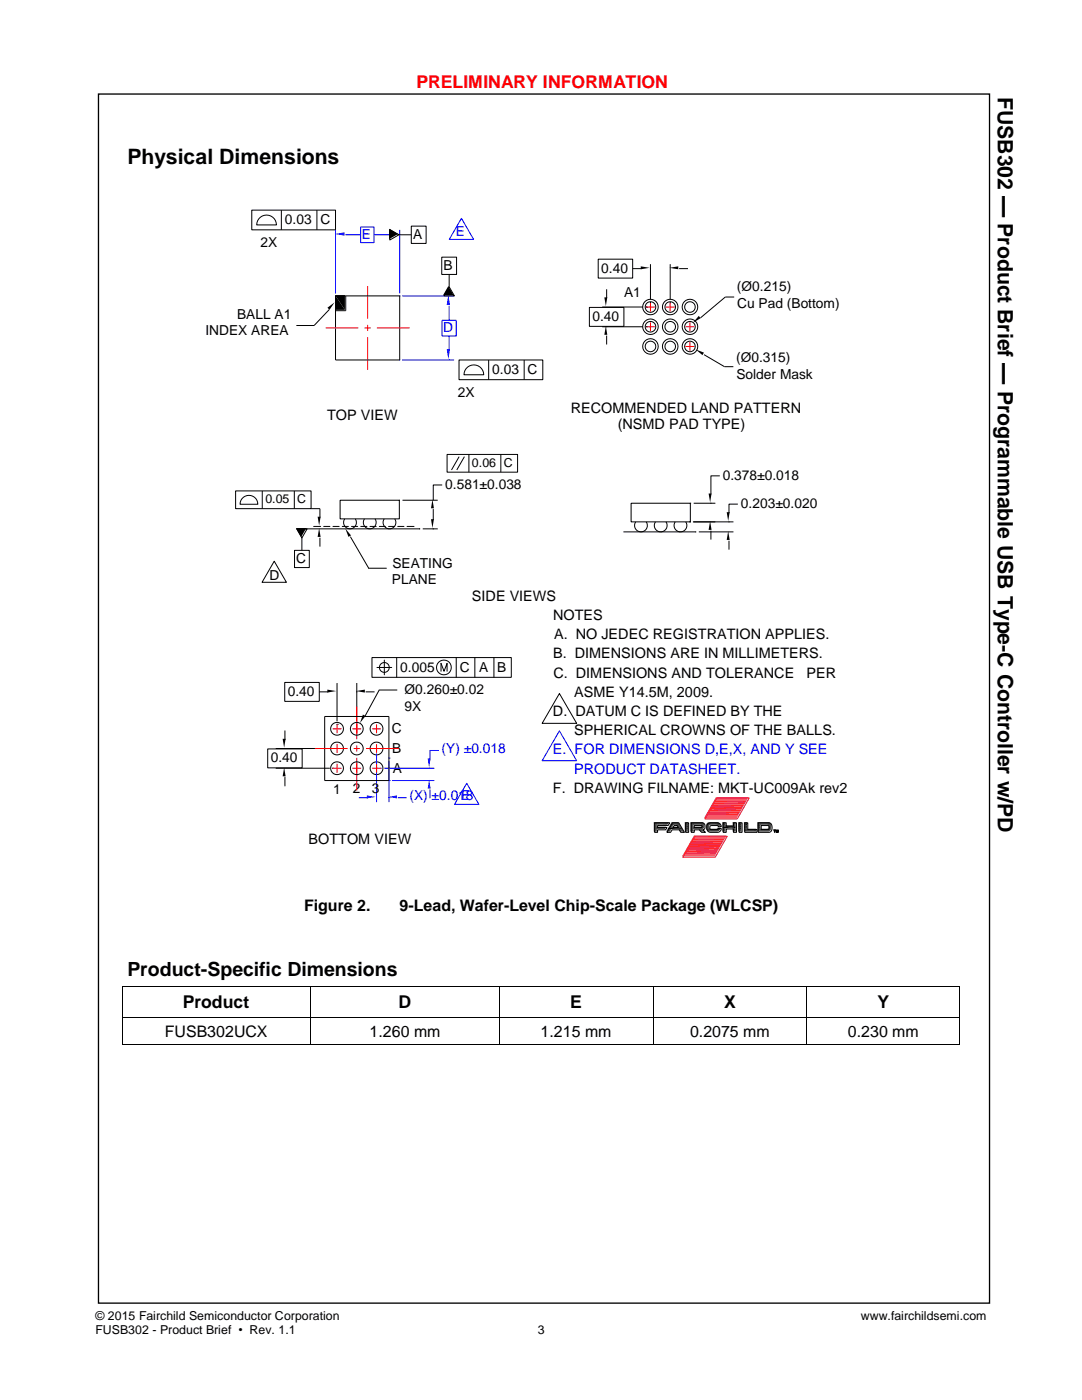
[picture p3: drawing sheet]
<svg xmlns="http://www.w3.org/2000/svg" width="216mm" height="279mm" viewBox="0 0 216 279" stroke-linecap="round" stroke-linejoin="round" font-family="sans-serif">
<path d="M19.6 18.8h177.8v241.3h-177.8z" fill="none" stroke="#000" stroke-width=".26"/>
<g fill="#000">
<path d="M68.9 105.5l1.1 1.4-.5 .2zM65.3 137.6l1.8 .3-1.8 .3zM71 137.9l1.8-.3v.6zM56.7 153.2l.3 1.7h-.6zM56.4 147.4h.6l-.3 1.8zM72.4 142.6l.5 .3-1.1 1.4z"/>
<path d="M24.3 196.7h.2v.2h-.2z" fill-rule="evenodd"/>
<path d="M24.3 196.7h.2v.2h-.2z" fill-rule="evenodd"/>
<path d="M61.9 196.7h.1v.2h-.1z" fill-rule="evenodd"/>
<path d="M99.5 196.7h.2v.2h-.2z" fill-rule="evenodd"/>
<path d="M130.2 196.7h.2v.2h-.2z" fill-rule="evenodd"/>
<path d="M160.9 196.7h.2v.2h-.2z" fill-rule="evenodd"/>
<path d="M191.5 196.7h.1v.2h-.1z" fill-rule="evenodd"/>
<path d="M191.5 196.7h.1v.2h-.1z" fill-rule="evenodd"/>
<path d="M24.3 203.1h.2v.1h-.2z" fill-rule="evenodd"/>
<path d="M24.3 208.3h.2v.2h-.2z" fill-rule="evenodd"/>
<path d="M24.3 208.3h.2v.2h-.2z" fill-rule="evenodd"/>
<path d="M61.9 203.1h.1v.1h-.1z" fill-rule="evenodd"/>
<path d="M61.9 208.3h.1v.2h-.1z" fill-rule="evenodd"/>
<path d="M99.5 203.1h.2v.1h-.2z" fill-rule="evenodd"/>
<path d="M99.5 208.3h.2v.2h-.2z" fill-rule="evenodd"/>
<path d="M130.2 203.1h.2v.1h-.2z" fill-rule="evenodd"/>
<path d="M130.2 208.3h.2v.2h-.2z" fill-rule="evenodd"/>
<path d="M160.9 203.1h.2v.1h-.2z" fill-rule="evenodd"/>
<path d="M160.9 208.3h.2v.2h-.2z" fill-rule="evenodd"/>
<path d="M191.5 203.1h.1v.1h-.1z" fill-rule="evenodd"/>
<path d="M191.5 208.3h.1v.2h-.1z" fill-rule="evenodd"/>
<path d="M191.5 208.3h.1v.2h-.1z" fill-rule="evenodd"/>
</g>
<g fill="none" stroke="#000" stroke-width=".2">
<path d="M60.2 105.5h23.5M62.6 105.1h1.4M64.6 105.1h1.2M66.4 105.1h1.3M68.3 105.1h1.2M69.9 107.2l3.7 6.2h3.5M70.1 105.1h1.3M72 105.1h1.2M73.8 105.1h1.3M75.7 105.1h1.2M77.5 105.1h1.3M79.4 105.1h1.2"/>
<path d="M81.2 105.1h1.4M56.8 136.2h6.9v3.8h-6.9zM63.7 138.1h1.8M67.3 136.3v7.6M71.2 136.3v7.6M71.2 138.1h.1M73 138.1h1.7M74.2 131.2h27.8v4h-27.8zM75.2 133.2h3M75.7 137.7h3.5M76.7 131.7v3M79.2 131.2v4"/>
<path d="M88 134v-1.6l.6 1.6 .6-1.6v1.6M91 131.2v4M94.7 131.2v4M98.6 131.2v4M111.6 138.4l3.5 6h-6.9zM53.4 149.5h6.9v3.7h-6.9zM55.1 153.3h10.7M55.1 149.4h10.3M56.9 149.4h.1M56.9 145.8v1.8M56.9 155.1v1.8M66 149.4h.1"/>
<path d="M66.4 153.3h.1M67.3 144.6h.1M71.2 144.6h.1M24.4 196.9v6.2M24.5 196.8h37.4M61.9 196.9v6.2M62 196.8h37.5M99.6 196.9v6.2M99.7 196.8h30.5M130.3 196.9v6.2M130.4 196.8h30.5M161 196.9v6.2"/>
<path d="M161.1 196.8h30.4M191.6 196.9v6.2M24.4 203.2v5.1M24.5 203.1h37.4M24.5 208.4h37.4M61.9 203.2v5.1M62 203.1h37.5M62 208.4h37.5M99.6 203.2v5.1M99.7 203.1h30.5M99.7 208.4h30.5M130.3 203.2v5.1"/>
<path d="M130.4 203.1h30.5M130.4 208.4h30.5M161 203.2v5.1M161.1 203.1h30.4M161.1 208.4h30.4M191.6 203.2v5.1"/>
<circle cx="76.7" cy="133.2" r=".99"/>
<circle cx="88.6" cy="133.2" r="1.47"/>
<circle cx="67.2" cy="153.3" r="1.28"/>
<circle cx="67.3" cy="149.4" r="1.28"/>
<circle cx="67.3" cy="145.4" r="1.28"/>
<circle cx="75.1" cy="153.3" r="1.28"/>
<circle cx="75.1" cy="149.4" r="1.28"/>
<circle cx="75.1" cy="145.4" r="1.28"/>
</g>
<path d="M71.6 159.2h1.8M75.1 150.3v9.8M77.6 151.9v8.2M79.4 159.2h1.7" fill="none" stroke="#00f" stroke-width=".2"/>
<g fill="#00f">
<path d="M73.2 158.8l1.8 .2-1.8 .3z"/>
<path d="M77.4 159l1.8-.2v.5z"/>
</g>
<path d="M75.1 149.7h.1M76.6 153.3h10.1M77.6 151.3h.1M77.6 159.2h.1M78.2 155.8h8.5M85.8 157.5v1.8M87.6 149.8h-1.8v1.7" fill="none" stroke="#00f" stroke-width=".2"/>
<g fill="#00f">
<path d="M85.6 155.6l.3 1.8h-.6z"/>
<path d="M85.3 151.4h.6l-.3 1.8z"/>
</g>
<path d="M66.9 45.9v12.7M68.9 46.9h3.1M74.6 46.9h3.2M79.8 45.9v12.7M92.1 43.6l2.4 4.2h-4.9zM76 153.3h.1M77.6 155.8h.1M85.8 153.3h.1M93.1 156.3l2.5 4.2h-4.9z" fill="none" stroke="#00f" stroke-width=".2"/>
<g fill="none" stroke="#000" stroke-width=".2">
<path d="M50.2 41.9h16.7v4h-16.7zM52 43.3a1.97 1.97 0 0 1 2-.2 1.97 1.97 0 0 1 1.2 1.8h-4a1.96 1.96 0 0 1 .8-1.6zM56.1 41.9v4M63.2 41.9v4M65.7 61.8l-3 3.2h-3.6M91.6 71.8h16.7v4h-16.7zM93.3 73.3a1.97 1.97 0 0 1 2.1-.3 1.97 1.97 0 0 1 1.1 1.8h-3.9a1.96 1.96 0 0 1 .7-1.5zM97.5 71.8v4M104.6 71.8v4M47 98h15.1v3.5h-15.1zM48.3 99.5a1.77 1.77 0 0 1 2-.5 1.77 1.77 0 0 1 1.1 1.6h-3.5zM52.3 98v3.5"/>
<path d="M58.7 98v3.5M89.2 90.7h14.1v3.5h-14.1zM91.6 91.1l-1.5 2.7M92.7 91.1l-1.5 2.7M93.6 90.7v3.5M99.9 90.7v3.5M54.7 112l2.5 4.2h-4.9zM62.1 101.5h1.7v1.8M63.8 107.3v1.8M75.7 137.7l-2.9 5.3"/>
</g>
<path d="M65.3 61.4l1.5-1.1-1 1.5zM63.7 105.4l.3 1.8h-.6zM63.4 103.1h.6l-.3 1.8z" fill="#000"/>
<path d="M73.4 57.1v6.5M73.4 64.8v1.3M73.4 67.3v6.5" fill="none" stroke="#f00" stroke-width=".2"/>
<g fill="#00f">
<path d="M66.8 46.7l2-.3v.6z"/>
<path d="M77.6 46.4l2 .3-2 .3z"/>
</g>
<path d="M66.9 59.1h.1M72 45.3h2.6v3.1h-2.6zM79.8 59.1h.1M79.8 46.9h.1M80.2 59.1h10.4M80.2 71.8h10.4M89.6 61v2.9M89.6 67.1v2.8" fill="none" stroke="#00f" stroke-width=".2"/>
<g fill="#00f">
<path d="M89.5 58.9l.3 2h-.7z"/>
<path d="M89.1 69.7h.7l-.3 2z"/>
</g>
<path d="M79.8 59.1h.1M79.8 71.8h.1M88.2 63.9h2.8v3.2h-2.8zM89.6 71.8h.1" fill="none" stroke="#00f" stroke-width=".2"/>
<g fill="#000">
<path d="M66.9 58.9l1.9 2.9h-1.9zM66.9 58.9h1.9v2.9zM77.6 45.7l1.8 1h-1.8zM77.6 46.7h1.8l-1.8 1zM89.5 57.1l1 1.8h-2.1zM120.6 59.3h.6l-.3 1.8zM127.9 53.2l1.7 .3-1.7 .2zM133.6 53.5l1.7-.3v.5zM120.9 65.1l.3 1.7h-.6zM139.4 63.1l.4 .4-1.5 .9zM138.8 69.7l1.7 .7-.3 .5zM141.4 98.5h.6l-.3 1.8z"/>
<path d="M59 105.4h2.1l-1 1.8zM141.7 104l.3 1.8h-.6zM145.3 106l.3 1.8h-.6zM145 102.2h.6l-.3 1.8z"/>
</g>
<g fill="none" stroke="#000" stroke-width=".2">
<path d="M66.9 59.1h12.9v12.7h-12.9zM69 59.1v2.9h-2M77.8 45.8l1.8 1.1-1.8 1zM79.6 46.9h2.5M82.1 45.1h2.9v3.5h-2.9zM88.1 51.3h3v3.5h-3zM89.6 57.2l1.1 1.9h-2.1zM89.6 54.8v2.4M119.4 51.7h6.8v3.8h-6.8zM121 57.7v1.8M126.2 53.6h1.8M129.8 52.7v7.1"/>
<path d="M129.8 53.6h.1M133.7 52.7v7.1M135.5 53.6h1.8M146.5 59.3h-1.8l-4.9 4.1M117.6 61.4h6.9v3.7h-6.9zM120.2 61.3h8.1M120.2 65.2h8.1M121 67v1.8M128.9 61.3h.1M128.9 65.2h.1M129.8 60.4h.1M133.7 60.4h.1"/>
<path d="M140.5 70.8l4.1 2.4h1.7M143.6 95h-1.7v3.7M58.8 109.8h2.9v3.5h-2.9zM59.2 105.5h2.1l-1.1 1.9zM60.2 107.4v2.4M124.4 106.1h14.4M125.9 100.4h11.8v3.8h-11.8zM126.8 104.2a1.28 1.28 0 0 0 1.1 2 1.28 1.28 0 0 0 1.1-2M130.8 104.2a1.28 1.28 0 0 0 1 2 1.28 1.28 0 0 0 1.1-2M134.7 104.2a1.28 1.28 0 0 0 1.1 2 1.28 1.28 0 0 0 1-2M137.7 104.2h.1M137.8 100.4h.1"/>
<path d="M138.3 104.2h8M138.4 100.4h4.3M139.4 106.1h6.9M141.9 105.9v1.8M145.5 107.9v1.8M147.2 100.6h-1.7v1.8M64.8 143h12.8v12.8h-12.8z"/>
<circle cx="129.8" cy="61.3" r="1.06"/>
<circle cx="129.8" cy="65.2" r="1.55"/>
<circle cx="129.8" cy="61.3" r="1.55"/>
<circle cx="129.8" cy="69.1" r="1.55"/>
<circle cx="129.8" cy="65.2" r="1.06"/>
<circle cx="129.8" cy="69.1" r="1.06"/>
<circle cx="133.7" cy="61.3" r="1.06"/>
<circle cx="133.7" cy="65.2" r="1.06"/>
<circle cx="133.7" cy="69.1" r="1.06"/>
<circle cx="133.7" cy="61.3" r="1.55"/>
<circle cx="133.7" cy="69.1" r="1.55"/>
<circle cx="133.7" cy="65.2" r="1.55"/>
<circle cx="137.7" cy="61.3" r="1.06"/>
<circle cx="137.7" cy="65.2" r="1.06"/>
<circle cx="137.7" cy="69.1" r="1.05"/>
<circle cx="137.7" cy="61.3" r="1.55"/>
<circle cx="137.7" cy="69.1" r="1.55"/>
<circle cx="137.7" cy="65.2" r="1.55"/>
<circle cx="71.2" cy="153.3" r="1.28"/>
<circle cx="71.2" cy="149.4" r="1.28"/>
<circle cx="71.2" cy="145.4" r="1.28"/>
</g>
<g fill="none" stroke="#f00" stroke-width=".2">
<path d="M65 65.4h6.5M72.7 65.4h1.3M75.2 65.4h6.5M128.9 65.2h1.8M128.9 61.3h1.8M129.8 60.4v1.8M129.8 64.3v1.8M132.8 61.3h1.8M133.7 60.4v1.8M136.8 65.2h1.8M136.8 69.1h1.8M137.7 64.3v1.8"/>
<path d="M137.7 68.3v1.7M62.8 149.4h6.5M66.4 145.4h1.7M66.4 153.3h1.7M67.3 144.6v1.7M67.3 148.5v1.8M67.3 152.4v1.8M70.3 145.4h1.8M70.3 153.3h1.8M70.6 149.4h1.2M71.2 141v6.5M71.2 148.8v1.2"/>
<path d="M71.2 151.2v6.5M73 149.4h6.6M74.2 145.4h1.8M74.2 153.3h1.8M75.1 144.6v1.7M75.1 148.5v1.8M75.1 152.4v1.8"/>
</g>
<path d="M142.5 159.7h6.5M142.5 159.6h6.6M142.6 159.5h6.5M142.7 159.4h6.5M142.7 159.3h6.5M142.8 159.3h6.4M142.8 159.2h6.5M142.9 159.1h6.4M149.3 159.1h-6.5M142 160.6h6.5M142.3 160.1h6.5" fill="none" stroke="#e4002b" stroke-width=".2"/>
<path d="M142.3 159.9h6.7" fill="none" stroke="#e4002b" stroke-width=".31"/>
<path d="M142.1 160.3h6.6" fill="none" stroke="#e4002b" stroke-width=".36"/>
<path d="M141.8 160.8h6.7" fill="none" stroke="#e4002b" stroke-width=".39"/>
<g fill="#e4002b">
<path d="M141.8 161l6.1 .6h-6.4z"/>
<path d="M141.8 161h6.5l-.4 .6z"/>
</g>
<path d="M141.2 161.8h6.7" fill="none" stroke="#e4002b" stroke-width=".38"/>
<g fill="none" stroke="#e4002b" stroke-width=".2">
<path d="M137.6 168.2h6.5M137.9 167.8h6.5M138.1 167.4h6.5M138.1 167.3h6.6M138.2 167.2h6.5M138.2 167.1h6.6M138.3 167.1h6.5M138.3 167h6.5M138.4 166.9h6.5M140.6 163.1h6.5M140.6 163h6.5M140.7 162.9h6.5"/>
<path d="M140.7 162.8h6.5M140.9 162.4h6.6M141.2 162h6.5M144.9 166.8h-6.5M144.9 166.8h-6.4M147 163.2h-6.5"/>
</g>
<path d="M141 162.2h6.7" fill="none" stroke="#e4002b" stroke-width=".34"/>
<path d="M140.8 162.6h6.6" fill="none" stroke="#e4002b" stroke-width=".29"/>
<path d="M143 159.3h6.5l-2.1 3.6a.59 .59 0 0 1-.9 .5h-5.8z" fill="none" stroke="#ff003f" stroke-width=".2"/>
<path d="M137.9 167.6h6.7" fill="none" stroke="#e4002b" stroke-width=".31"/>
<path d="M137.7 168h6.6" fill="none" stroke="#e4002b" stroke-width=".35"/>
<path d="M137.4 168.4h6.7" fill="none" stroke="#e4002b" stroke-width=".39"/>
<g fill="#e4002b">
<path d="M137.4 168.6l6.1 .6h-6.4z"/>
<path d="M137.4 168.6h6.5l-.4 .6z"/>
</g>
<path d="M136.8 169.4h6.7" fill="none" stroke="#e4002b" stroke-width=".38"/>
<path d="M136.1 170.8h6.5M136.2 170.8h6.5M136.2 170.7h6.5M136.3 170.6h6.5M136.3 170.5h6.5M136.4 170.4h6.5M136.6 170.1h6.5M136.8 169.6h6.5M142.6 170.9h-6.5M142.6 170.8l-6.5 .1" fill="none" stroke="#e4002b" stroke-width=".2"/>
<path d="M136.6 169.9h6.7" fill="none" stroke="#e4002b" stroke-width=".35"/>
<path d="M136.4 170.3h6.6" fill="none" stroke="#e4002b" stroke-width=".29"/>
<path d="M138.6 166.9h6.5l-2.1 3.7a.6 .6 0 0 1-.9 .5h-5.8z" fill="none" stroke="#ff003f" stroke-width=".2"/>
<g fill="none" stroke="#000" stroke-width=".2">
<path d="M67.9 99.8h11.8v3.8h-11.8zM79.7 99.8h.1M80.3 99.8h7M88.2 96.8h-1.7v3M68.8 103.6a1.28 1.28 0 0 0 1 1.9 1.28 1.28 0 0 0 1.1-1.9M72.7 103.6a1.28 1.28 0 0 0 1.1 1.9 1.28 1.28 0 0 0 1-1.9M76.7 103.6a1.28 1.28 0 0 0 1 1.9 1.28 1.28 0 0 0 1.1-1.9M83.7 105.5h.1M84.4 105.5h2.9M86.5 101.6v2.2M130.5 164.1h3M130.5 164.2h2.9"/>
<path d="M130.5 164.4h2.8M130.5 164.5h2.7M130.5 164.6h2.7M130.5 165h2.4M130.5 165.1h2.4M130.5 165.2h2.4M130.5 165.2h2.3M130.5 165.3h2.3M130.5 165.4h2.2M130.6 164.2h3a.59 .59 0 0 1-.9 .6h-1.5v.4h1.9a.49 .49 0 0 1-.7 .4h-1.2v.5h-.6zM133.4 165.2h2.6M133.4 165.1h2.5"/>
<path d="M133.5 164.1h-3M134.2 164.2h.8a.45 .45 0 0 1 .7 .4l.9 1.5h-.1a.59 .59 0 0 1-.9-.5h-1.1a.5 .5 0 0 0-.7 .5h-.7zM134.5 164.8h.2a.44 .44 0 0 1 .7 .4h-1.1zM136.8 164.2h.6v1.9h-.6zM137.8 164.1h2.4M137.8 164.1h2.5M137.8 164.2h2.6M137.8 164.3h2.7M137.8 164.4h2.7M137.8 164.5h2.7M137.8 164.6h2.7M137.8 165h2.7"/>
<path d="M137.8 165.1h2.7M137.8 165.2h2.7M137.8 165.3h2.7M137.8 165.3h2.6M137.8 165.4h2.4M137.9 164.2h1.8a.76 .76 0 0 1 .9 .5 .76 .76 0 0 1-.3 .9l.5 .5h-.8a.85 .85 0 0 0-1.1-.5h-.4v.5h-.6zM138.5 164.8h1a.41 .41 0 0 1 .6 .2l-1.4 .2a.24 .24 0 0 1-.2-.2 .24 .24 0 0 1 0-.2zM140.3 165.4h-2.5M140.9 164.5h2.8M140.9 165.4h2.8M140.9 165.5h2.8M140.9 165.6h2.8"/>
<path d="M141 164.4h2.7M141 165.6h2.6M141 165.7h2.6M141.1 164.3h2.5M141.1 164.2h2.4M141.2 165.8h2.3M141.2 164.2h2.3M141.2 164.5l.6-.3h1a.81 .81 0 0 1 1.1 .8 .65 .65 0 0 1-.8-.2h-.1a1.13 1.13 0 0 0-1.4 .3l.1 .3 .2 .2h1.2l.2-.3h.6a.81 .81 0 0 1-1.1 .8h-.7a1.01 1.01 0 0 1-1-.5 1.01 1.01 0 0 1 .1-1.1zM141.3 164.1h2.1M144.1 164.8h2.7M144.1 164.9h2.7M144.3 164.2h.6v.7h1.5v-.7h.6v1.9h-.6v-.7h-1.5v.7h-.6z"/>
<path d="M147.5 164.2h.6v1.9h-.6zM148.4 165.4h2.5M148.4 165.5h2.5M148.4 165.6h2.5M148.4 165.7h2.5M148.4 165.8h2.5M148.4 165.9h2.5M148.6 164.2h.6v1.4h1.9v.5h-2.5zM151.1 164.1h2.4M151.1 164.2h2.6M151.1 164.3h2.6M151.1 164.3h2.7"/>
<path d="M151.1 164.4h2.7M151.1 164.5h2.7M151.1 164.5h2.8M151.1 165.5h2.7M151.1 165.6h2.7M151.1 165.7h2.7M151.1 165.7h2.6M151.1 165.8h2.6M151.1 165.9h2.4M151.3 164.2h1.7a1 1 0 0 1 1.1 .7 1 1 0 0 1-.6 1.2h-2.2zM151.9 164.8h1.1a.43 .43 0 0 1 .5 .4 .43 .43 0 0 1-.6 .4h-1zM154.4 165.6h.4l-.2 .1v.4l-.1-.4z"/>
<path d="M154.8 165.6l.3 .4 .2-.4v.5v-.4l-.2 .4-.2-.4-.1 .4z"/>
</g>
<g fill="#000">
<path d="M86 103.6h.6l-.3 1.8zM86.3 99.7l.3 1.7h-.6zM130.5 164.6h.6zM130.5 164.6l.6 .1zM130.5 164.7h.6zM130.5 164.7l.6 .2h-.6zM130.5 164.7h.6v.2zM130.5 164.9l.6 .1zM130.5 165h.6zM130.5 165.5h.6zM130.5 165.5l.6 .1zM130.5 165.6l.6 .1z"/>
<path d="M130.5 165.7h.6zM130.5 165.7l.6 .1zM130.5 165.8h.6zM130.5 165.8l.6 .1zM130.5 165.9h.6zM130.5 165.9l.6 .1zM132.9 165.9l.7 .1zM132.9 165.9h.8zM133 165.9h.7zM133 165.8l.7 .1zM133 165.8h.7zM133.1 165.7l.6 .1h-.7z"/>
<path d="M133.1 165.7h.7l-.1 .1zM133.1 165.6l.7 .1zM133.1 165.6h.8zM133.2 165.5h.7zM133.2 165.5l.7 .1zM133.2 165.5h.8zM133.5 165h.7zM133.5 164.9l.6 .1zM133.5 164.9h.7zM133.6 164.8l.6 .1h-.7zM133.6 164.8h.7l-.1 .1zM133.6 164.7l.7 .1z"/>
<path d="M133.6 164.7h.7zM133.7 164.7h.6zM133.7 164.6l.6 .1zM133.7 164.6h.6zM133.7 164.6h.7zM133.8 164.4l1.8 .2h-1.9zM133.8 164.4h1.7l.1 .2zM133.8 164.4h1.7zM133.9 164.3l1.6 .1h-1.7zM133.9 164.3h1.5l.1 .1zM133.9 164.2l1.5 .1zM134 164.2h1.4h-1.5z"/>
<path d="M134 164.2h1.4zM134 164.1l1.4 .1zM134 164.1h1.3zM134 164l1.3 .1zM135 164.6h.6zM135 164.6l.6 .1zM135 164.7h.7zM135.1 164.7l.6 .1zM135.1 164.8l.7 .1h-.7zM135.1 164.8h.6l.1 .1zM135.1 164.9l.7 .1zM135.2 165h.7z"/>
<path d="M135.4 165.5h.7zM135.4 165.5h.8zM135.5 165.5l.7 .1zM135.5 165.6l.8 .1h-.8zM135.5 165.6h.7l.1 .1zM135.5 165.7l.8 .1zM135.6 165.8h.7zM135.6 165.8l.8 .1zM135.6 165.9h.8zM135.7 165.9h.7zM135.7 165.9l.7 .1zM136.6 164l.6 .1z"/>
<path d="M136.6 164.1h.6zM136.6 164.1l.6 .1zM136.6 164.2h.6zM136.6 164.2l.6 .1zM136.6 164.3l.6 .1h-.6zM136.6 164.3h.6v.1zM136.6 164.4l.6 .1zM136.6 164.5l.6 .2h-.6zM136.6 164.5h.6v.2zM136.6 164.7l.6 .1h-.6zM136.6 164.7h.6v.1zM136.6 164.8l.6 .3h-.6z"/>
<path d="M136.6 164.8h.6v.3zM136.6 165.1l.6 .2h-.6zM136.6 165.1h.6v.2zM136.6 165.3l.6 .2h-.6zM136.6 165.3h.6v.2zM136.6 165.5l.6 .2h-.6zM136.6 165.5h.6v.2zM136.6 165.7h.6zM136.6 165.7l.6 .1h-.6zM136.6 165.7h.6v.1zM136.6 165.8h.6zM136.6 165.8l.6 .1z"/>
<path d="M136.6 165.9h.6zM136.6 165.9l.6 .1zM137.8 164.6h.6zM137.8 164.6l.6 .1zM137.8 164.7h.6zM137.8 164.7l.6 .1h-.6zM137.8 164.7h.6v.1zM137.8 164.8l.6 .1h-.6zM137.8 164.8h.6v.1zM137.8 164.9l.6 .1zM137.8 165h.6zM137.8 165.5h.6z"/>
<path d="M137.8 165.5l.6 .1h-.6zM137.8 165.5h.6v.1zM137.8 165.6l.6 .1zM137.8 165.7l.6 .1h-.6zM137.8 165.7h.6v.1zM137.8 165.8l.6 .1zM137.8 165.9h.6zM137.8 165.9l.6 .1zM139.4 165.5h.7zM139.4 165.5h.8zM139.5 165.5l.7 .1zM139.5 165.6l.9 .1h-.8z"/>
<path d="M139.5 165.6h.7l.2 .1zM139.6 165.7l.8 .1zM139.7 165.8h.8zM139.7 165.8l.9 .1zM139.8 164.6h.7zM139.8 165.9h.8zM139.8 165.9l.8 .1zM139.9 164.6h.6zM139.8 165h.7zM139.9 165h.6zM139.9 164.6l.6 .1zM139.9 164.9l.6 .1z"/>
<path d="M139.9 164.7h.6zM140 164.7l.5 .1zM139.9 164.9h.6zM140 164.9h.5zM140 164.8h.5zM140 164.8l.5 .1zM140.9 164.8h.6zM140.9 164.8l.6 .1zM140.9 164.9h.6zM140.9 164.9l.6 .1zM140.9 165l.6 .1zM140.9 165.1h.6z"/>
<path d="M140.9 165.1l.6 .1zM140.9 165.2h.6zM140.9 165.2l.6 .1zM140.9 165.3h.6zM140.9 165.3l.7 .1zM140.9 164.7h.6zM140.9 164.7h.7zM140.9 164.7l.6 .1zM140.9 165.4h.8zM140.9 164.6h.8zM140.9 164.6h.9zM140.9 164.6l.7 .1z"/>
<path d="M141.3 165.9l1.8 .1zM141.3 165.9h2zM141.4 164.1l2 .1zM141.4 164.1h1.8zM141.5 164.1h1.7zM141.6 164l1.6 .1zM142.9 164.6h.8zM143 164.6h.7zM142.9 165.4h.8zM143 165.4h.7zM143.1 164.6l.6 .1zM143.1 164.7h.6z"/>
<path d="M143.1 165.3h.6zM143.1 165.3h.7zM143.1 164.7h.7zM143.1 164.7l.7 .1zM143.1 165.2l.7 .1zM143.2 164.8h.6zM143.2 165.2h.6zM143.1 165.2h.7zM144.1 164l.6 .1zM144.1 164.1h.6zM144.1 164.1l.6 .1zM144.1 164.2h.6z"/>
<path d="M144.1 164.2l.6 .2h-.6zM144.1 164.2h.6v.2zM144.1 164.4l.6 .1zM144.1 164.5l.6 .1h-.6zM144.1 164.5h.6v.1zM144.1 164.6l.6 .1zM144.1 164.7h.6zM144.1 165.3h.6zM144.1 165.3l.6 .1zM144.1 165.4l.6 .1zM144.1 165.5l.6 .1h-.6zM144.1 165.5h.6v.1z"/>
<path d="M144.1 165.6l.6 .1zM144.1 165.7l.6 .1h-.6zM144.1 165.7h.6v.1zM144.1 165.8l.6 .1zM144.1 165.9h.6zM144.1 165.9l.6 .1zM146.2 164l.6 .1zM146.2 164.1h.6zM146.2 164.1l.6 .2h-.6zM146.2 164.1h.6v.2zM146.2 164.3h.6zM146.2 164.3l.6 .2h-.6z"/>
<path d="M146.2 164.3h.6v.2zM146.2 164.5h.6zM146.2 164.5l.6 .2h-.6zM146.2 164.5h.6v.2zM146.2 164.7h.6zM146.2 165.3h.6zM146.2 165.3l.6 .1zM146.2 165.4l.6 .1zM146.2 165.5l.6 .1h-.6zM146.2 165.5h.6v.1zM146.2 165.6l.6 .1zM146.2 165.7l.6 .1h-.6z"/>
<path d="M146.2 165.7h.6v.1zM146.2 165.8h.6zM146.2 165.8l.6 .1zM146.2 165.9h.6zM146.2 165.9l.6 .1zM147.3 164l.6 .1zM147.3 164.1h.6zM147.3 164.1l.6 .1zM147.3 164.2h.6zM147.3 164.2l.6 .1zM147.3 164.3l.6 .1h-.6zM147.3 164.3h.6v.1z"/>
<path d="M147.3 164.4l.6 .1zM147.3 164.5l.6 .2h-.6zM147.3 164.5h.6v.2zM147.3 164.7l.6 .1h-.6zM147.3 164.7h.6v.1zM147.3 164.8l.6 .3h-.6zM147.3 164.8h.6v.3zM147.3 165.1l.6 .2h-.6zM147.3 165.1h.6v.2zM147.3 165.3l.6 .2h-.6zM147.3 165.3h.6v.2zM147.3 165.5l.6 .2h-.6z"/>
<path d="M147.3 165.5h.6v.2zM147.3 165.7h.6zM147.3 165.7l.6 .1h-.6zM147.3 165.7h.6v.1zM147.3 165.8h.6zM147.3 165.8l.6 .1zM147.3 165.9h.6zM147.3 165.9l.6 .1zM148.4 164l.6 .1zM148.4 164.1h.6zM148.4 164.1l.6 .1zM148.4 164.2h.6z"/>
<path d="M148.4 164.2l.6 .2h-.6zM148.4 164.2h.6v.2zM148.4 164.4l.6 .1zM148.4 164.5l.6 .2h-.6zM148.4 164.5h.6v.2zM148.4 164.7l.6 .2h-.6zM148.4 164.7h.6v.2zM148.4 164.9l.6 .2h-.6zM148.4 164.9h.6v.2zM148.4 165.1l.6 .1h-.6zM148.4 165.1h.6v.1zM148.4 165.2l.6 .2h-.6z"/>
<path d="M148.4 165.2h.6v.2zM148.4 165.4h.6zM151.1 164.6h.6zM151.1 164.6l.6 .1zM151.1 164.7l.6 .2h-.6zM151.1 164.7h.6v.2zM151.1 164.9l.6 .1h-.6zM151.1 164.9h.6v.1zM151.1 165l.6 .1zM151.1 165.1l.6 .2h-.6zM151.1 165.1h.6v.2zM151.1 165.3l.6 .1z"/>
<path d="M151.1 165.4h.6zM153.1 164.6h.8zM153 165.4h.8zM153.1 165.4h.8zM153.2 164.6h.7zM153.2 164.6l.7 .1zM153.2 165.4h.7zM153.2 164.7h.7zM153.3 165.3l.6 .1zM153.3 165.3h.6zM153.3 164.7l.6 .1h-.6zM153.3 164.7h.6v.1z"/>
<path d="M153.3 164.8l.6 .2h-.6zM153.3 164.8h.6v.2zM153.3 165.2h.6zM153.3 165.2l.6 .1h-.6zM153.3 165.2h.6v.1zM153.3 165h.6zM153.3 165l.6 .2h-.6zM153.3 165h.6v.2zM154.2 165.5h.4zM154.4 165.6l.1 .1zM154.4 165.7l.1 .2zM154.7 165.5h.1z"/>
<path d="M154.7 165.5l.1 .1zM154.7 165.6l.1 .1zM154.7 165.7l.1 .1zM154.8 165.6l.1 .1zM154.8 165.7l.1 .2zM154.9 165.9h.1zM155 165.7l-.1 .1zM155 165.7v.1zM155 165.6v.1zM155 165.6l.1 .1zM155 165.5l.2 .1zM155.1 165.5h.1z"/>
<path d="M155.1 165.6l.1 .1zM155.1 165.8l.1 .1z"/>
</g>
<path d="M144.1 165.1h2.7" fill="none" stroke="#000" stroke-width=".37"/>
<path d="M133.2 165.3h2.9" fill="none" stroke="#000" stroke-width=".27"/>
<path d="M111.6 145.9l3.5 5.9h-6.9z" fill="none" stroke="#00f" stroke-width=".2"/>
<g font-size="4.2">
<text x="199.1" y="19.3" transform="rotate(90 199.1 19.3)">FUSB302 — Product Brief — Programmable USB Type-C Controller w/PD</text>
<text x="25.4" y="32.8">Physical Dimensions</text>
</g>
<text font-size="3.9" x="25.4" y="194.7">Product-Specific Dimensions</text>
<text font-size="3.5" fill="#f00" x="83.1" y="17.6">PRELIMINARY INFORMATION</text>
<g font-size="3.5">
<text x="36.5" y="201.2">Product</text>
<text x="79.5" y="201.2">D</text>
<text x="113.8" y="201.2">E</text>
<text x="144.5" y="201.2">X</text>
<text x="175.1" y="201.2">Y</text>
</g>
<g font-size="3.2">
<text x="60.7" y="181.7">Figure 2.</text>
<text x="79.7" y="181.7">9-Lead, Wafer-Level Chip-Scale Package (WLCSP)</text>
<text x="32.9" y="206.9">FUSB302UCX</text>
<text x="73.8" y="206.9">1.260 mm</text>
<text x="107.9" y="206.9">1.215 mm</text>
<text x="137.7" y="206.9">0.2075 mm</text>
<text x="169.2" y="206.9">0.230 mm</text>
</g>
<g font-size="2.9">
<text x="65.3" y="83.8">TOP VIEW</text>
<text x="113.9" y="82.4">RECOMMENDED LAND PATTERN</text>
<text x="123.3" y="85.7">(NSMD PAD TYPE)</text>
<text x="94.2" y="119.9">SIDE VIEWS</text>
<text x="110.3" y="123.8">NOTES</text>
<text x="110.4" y="131.4">B. DIMENSIONS ARE IN MILLIMETERS.</text>
<text x="110.6" y="127.6">A. NO JEDEC REGISTRATION APPLIES.</text>
<text x="110.4" y="135.2">C. DIMENSIONS AND TOLERANCE</text>
<text x="160.9" y="135.2">PER</text>
<text x="110.3" y="142.9">D. DATUM C IS DEFINED BY THE</text>
<text x="114.6" y="139.1">ASME Y14.5M, 2009.</text>
<text x="114.6" y="146.7">SPHERICAL CROWNS OF THE BALLS.</text>
<text x="110.3" y="158.2">F. DRAWING FILNAME: MKT-UC009Ak rev2</text>
<text x="61.6" y="168.4">BOTTOM VIEW</text>
</g>
<g font-size="2.9" fill="#00f">
<text x="110.3" y="150.5">E. FOR DIMENSIONS D,E,X, AND Y SEE</text>
<text x="114.6" y="154.4">PRODUCT DATASHEET.</text>
</g>
<g font-size="2.7">
<text x="56.9" y="44.7">0.03</text>
<text x="63.9" y="44.7">C</text>
<text x="82.5" y="47.7">A</text>
<text x="52" y="49.3">2X</text>
<text x="88.5" y="53.9">B</text>
<text x="120" y="54.4">0.40</text>
<text x="124.5" y="59.2">A1</text>
<text x="147.1" y="58.2">(Ø0.215)</text>
<text x="47.3" y="63.6">BALL A1</text>
<text x="118.2" y="64.1">0.40</text>
<text x="147.1" y="61.5">Cu Pad (Bottom)</text>
<text x="41" y="66.9">INDEX AREA</text>
<text x="98.2" y="74.6">0.03</text>
<text x="105.3" y="74.6">C</text>
<text x="146.9" y="72.3">(Ø0.315)</text>
<text x="146.9" y="75.7">Solder Mask</text>
<text x="91.4" y="79.2">2X</text>
<text x="144.2" y="95.8">0.378±0.018</text>
<text x="88.8" y="97.6">0.581±0.038</text>
<text x="147.8" y="101.4">0.203±0.020</text>
<text x="59.1" y="112.4">C</text>
<text x="78.3" y="113.3">SEATING</text>
<text x="53.8" y="115.7">D</text>
<text x="78.2" y="116.6">PLANE</text>
<text x="79.9" y="134">0.005</text>
<text x="91.7" y="134">C</text>
<text x="95.6" y="134">A</text>
<text x="99.2" y="134">B</text>
<text x="57.4" y="138.9">0.40</text>
<text x="80.7" y="138.6">Ø0.260±0.02</text>
<text x="80.7" y="141.9">9X</text>
<text x="78.2" y="146.3">C</text>
<text x="54" y="152.2">0.40</text>
<text x="78.3" y="150.2">B</text>
<text x="78.4" y="154.3">A</text>
<text x="66.5" y="158.4">1</text>
<text x="70.4" y="158.4">2</text>
<text x="74.2" y="158.4">3</text>
</g>
<g font-size="2.7" fill="#00f">
<text x="72.2" y="47.7">E</text>
<text x="90.9" y="47">E</text>
<text x="88.4" y="66.3">D</text>
<text x="88.1" y="150.3">(Y) ±0.018</text>
<text x="81.7" y="159.7">(X) ±0.018</text>
<text x="92" y="159.6">E</text>
</g>
<g font-size="2.5">
<text x="94.2" y="93.2">0.06</text>
<text x="100.5" y="93.2">C</text>
<text x="53" y="100.5">0.05</text>
<text x="59.3" y="100.5">C</text>
<text x="19" y="263.3">© 2015 Fairchild Semiconductor Corporation</text>
<text x="171.8" y="263.3">www.fairchildsemi.com</text>
<text x="19" y="266.2">FUSB302 - Product Brief • Rev. 1.1</text>
<text x="107.3" y="266.2">3</text>
</g>
</svg>
